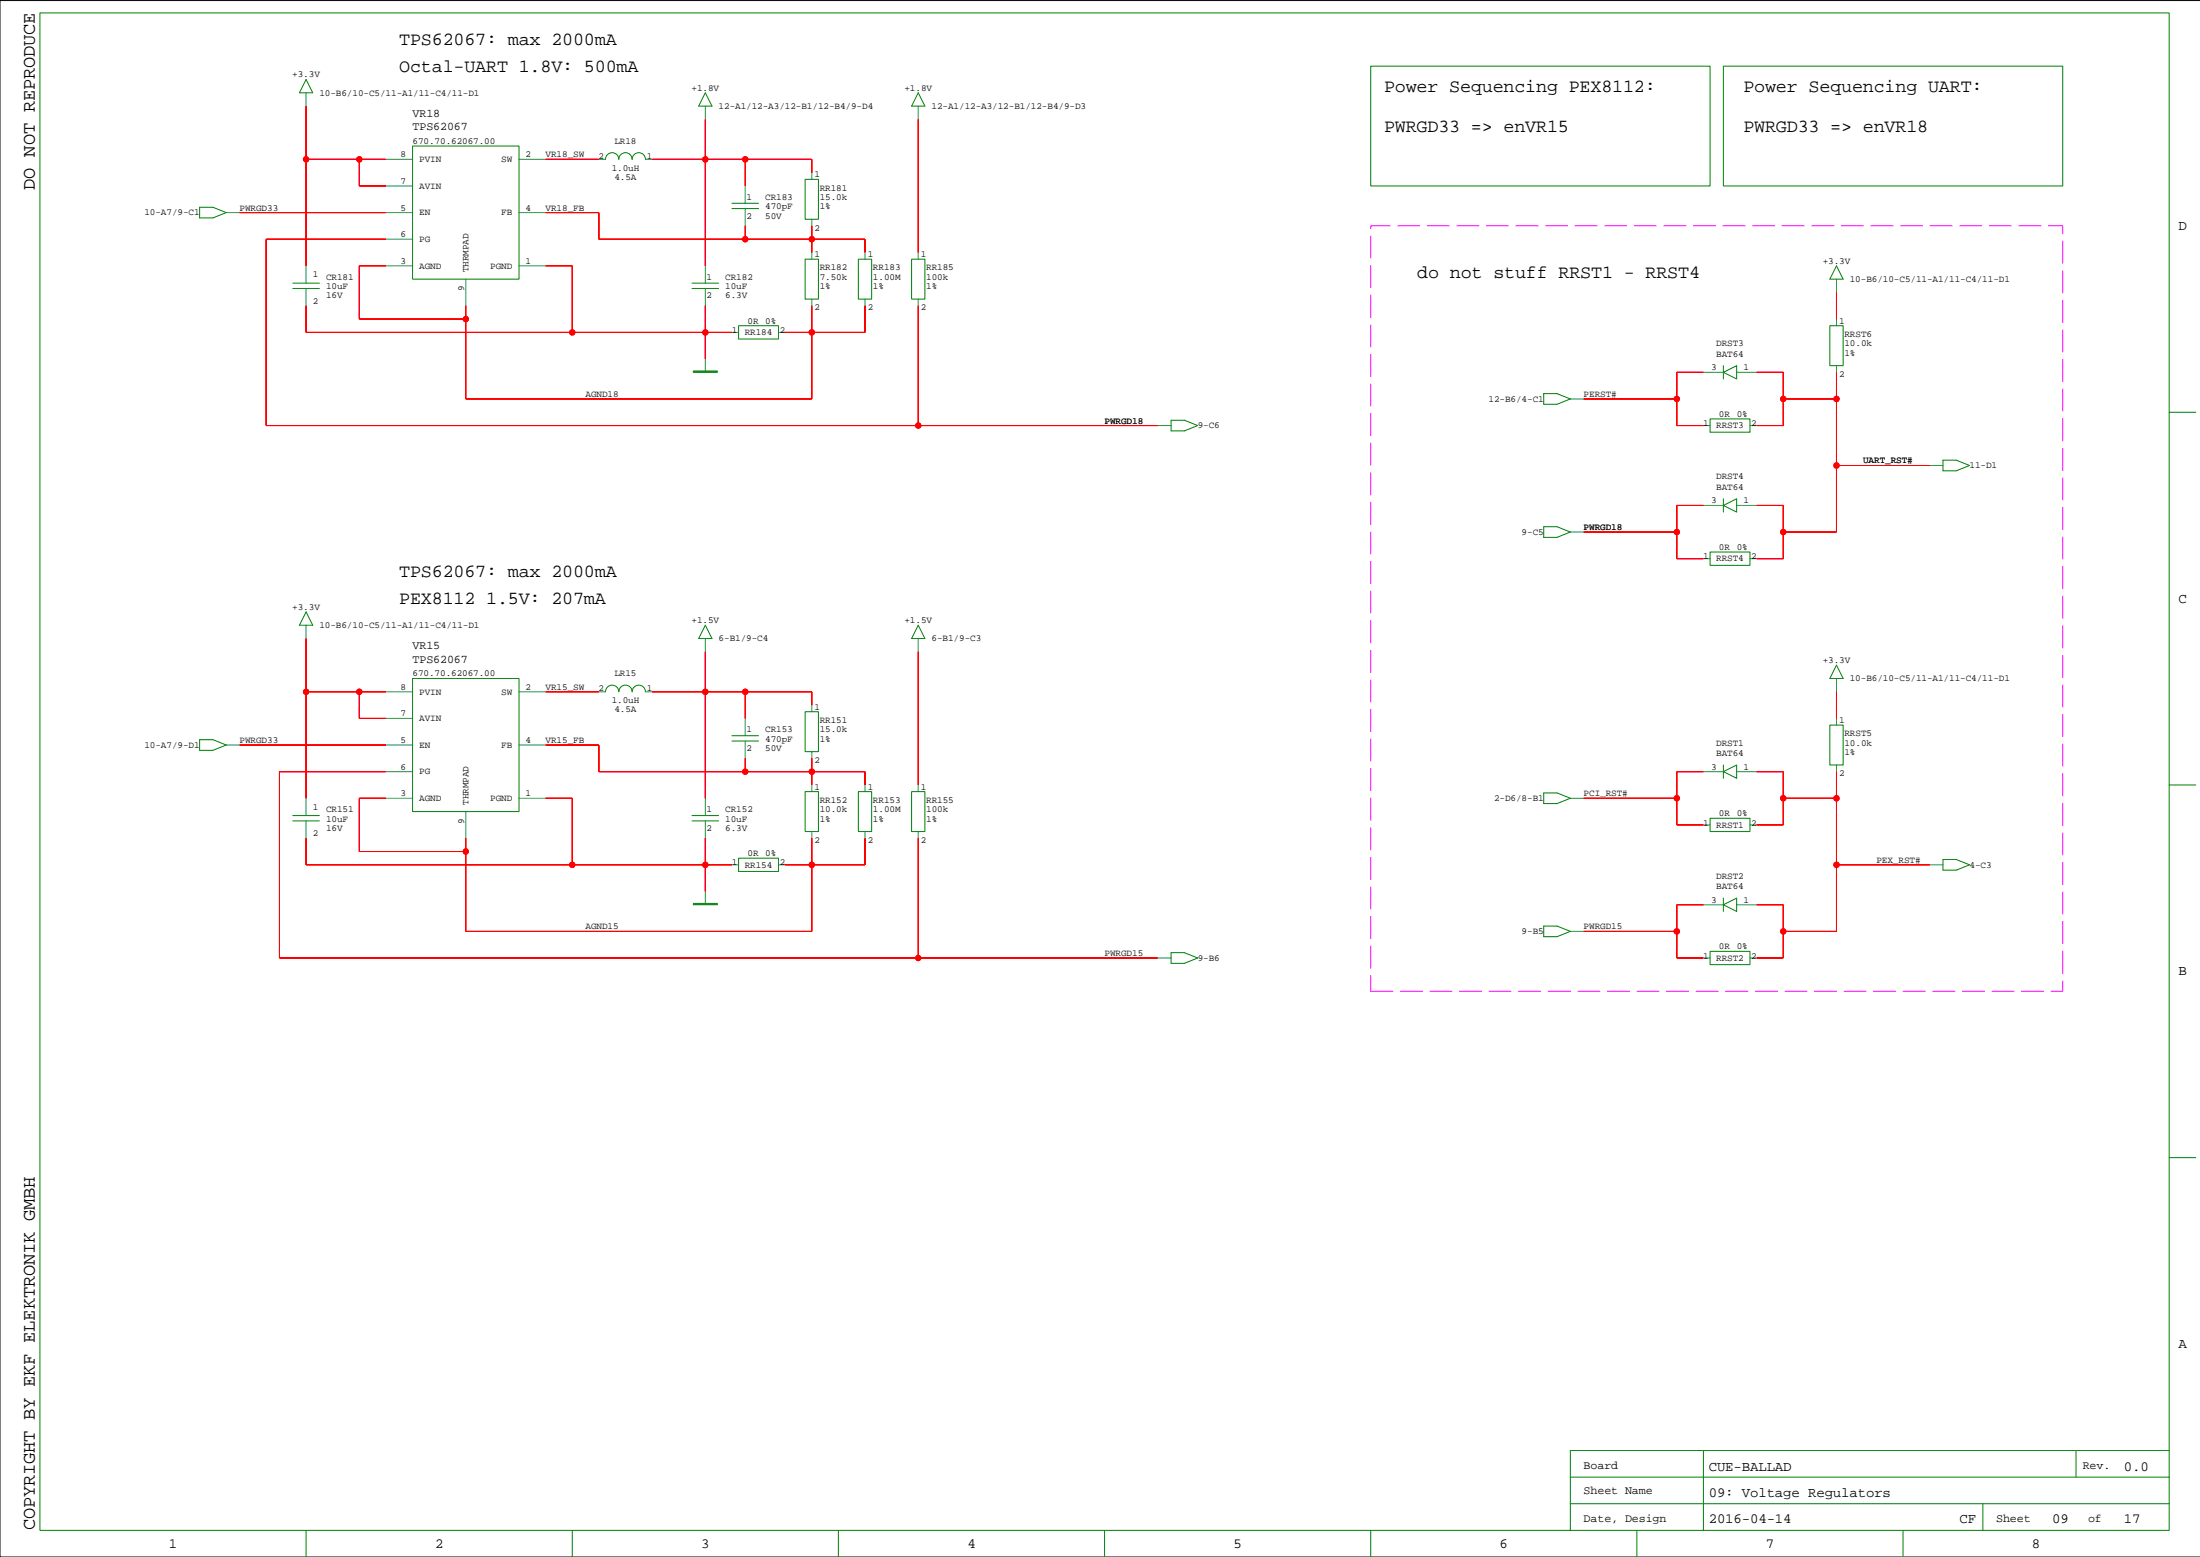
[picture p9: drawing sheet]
<svg xmlns="http://www.w3.org/2000/svg" width="420mm" height="297mm" viewBox="0 0 420 297" stroke-linecap="round" stroke-linejoin="round" font-family="sans-serif">
<path d="M419.9 .1h-419.9v296.9h419.9" fill="none" stroke="#000" stroke-width=".19"/>
<g fill="none" stroke="#008200" stroke-width=".19">
<path d="M7.6 2.5h406.3v289.5h-406.3zM58.4 15.2l1.3 2.5h-2.6zM134.6 17.7l1.3 2.5h-2.6zM175.2 17.7l1.3 2.5h-2.5zM350.4 50.7l1.3 2.6h-2.5zM413.9 78.6h5.1M58.4 116.7l1.3 2.6h-2.6zM134.6 119.3l1.3 2.5h-2.6zM175.2 119.3l1.3 2.5h-2.5zM350.4 126.9l1.3 2.5h-2.5zM413.9 149.8h5.1M413.9 220.9h5.1"/>
<path d="M325 276.7v15.3M396.1 276.7v5.1M413.9 276.7h-114.2v15.3M58.4 292v5M109.2 292v5M160 292v5M210.8 292v5M261.6 292v5M299.7 281.8h114.2M299.7 286.9h114.2M312.3 292v5M363.1 292v5"/>
<path d="M378.4 286.9v5.1"/>
</g>
<g fill="none" stroke="#008080" stroke-width=".19">
<path d="M58.4 17.7v2.5M73.6 30.4h5.1M73.6 35.5h5.1M99 30.4h5.1M114.3 30.4h1.2M123.2 30.4h1.2M134.6 20.2v2.6M142.2 35.5v3.3M142.2 39.8v3.3M154.9 32.9v1.3M175.2 20.2v2.6M58.4 50.7v3.3"/>
<path d="M58.4 55v3.3M73.6 40.6h5.1M73.6 45.6h5.1M73.6 50.7h5.1M88.9 53.3v5M99 40.6h5.1M99 50.7h5.1M134.6 50.7v3.3M134.6 55v3.3M154.9 41.8v1.3M154.9 48.2v1.2M154.9 57.1v1.2"/>
<path d="M165.1 48.2v1.2M165.1 57.1v1.2M175.2 48.2v1.2M175.2 57.1v1.2M350.4 53.3v2.5M134.6 68.5v2.3M139.7 63.4h1.2M148.6 63.4h1.2M325 71h3.9M331.4 71h3.8M350.4 60.9v1.2M350.4 69.8v1.2"/>
<path d="M325 81.2h1.3M325 96.4h3.9M331.4 96.4h3.8M333.9 81.2h1.3M58.4 119.3v2.5M325 106.6h1.3M333.9 106.6h1.3M73.6 132h5.1M73.6 137.1h5.1M99 132h5.1M114.3 132h1.2M123.2 132h1.2"/>
<path d="M134.6 121.8v2.6M142.2 137.1v3.3M154.9 134.5v1.3M175.2 121.8v2.6M350.4 129.4v2.6M350.4 137.1v1.2M58.4 152.3v3.3M58.4 156.6v3.3M73.6 142.1h5.1M73.6 147.2h5.1M73.6 152.3h5.1M88.9 154.8v5.1"/>
<path d="M99 142.1h5.1M99 152.3h5.1M134.6 152.3v3.3M134.6 156.6v3.3M142.2 141.4v3.3M154.9 143.4v1.3M154.9 149.8v1.2M154.9 158.6v1.3M165.1 149.8v1.2M165.1 158.6v1.3M175.2 149.8v1.2M175.2 158.6v1.3"/>
<path d="M325 147.2h3.9M325 157.4h1.3M331.4 147.2h3.8M333.9 157.4h1.3M350.4 145.9v1.3M134.6 170.1v2.3M139.7 165h1.2M148.6 165h1.2M325 172.6h3.9M331.4 172.6h3.8M325 182.8h1.3M333.9 182.8h1.3"/>
</g>
<g fill="none" stroke="#008000" stroke-width=".19">
<path d="M261.6 12.6h64.7v22.9h-64.7zM328.9 12.6h64.7v22.9h-64.7zM78.7 27.9h20.3v25.4h-20.3zM115.5 30.4a1.27 1.27 0 0 1 1.3-1.3 1.27 1.27 0 0 1 1.3 1.3 1.27 1.27 0 0 1 1.3-1.3 1.27 1.27 0 0 1 1.2 1.3 1.27 1.27 0 0 1 1.3-1.3 1.27 1.27 0 0 1 1.3 1.3M139.7 39.8h5M139.7 38.8h5M153.6 34.2h2.6v7.6h-2.6zM55.9 55h5M55.9 54h5M132.1 55h5M132.1 54h5M153.6 49.4h2.6v7.7h-2.6z"/>
<path d="M163.8 49.4h2.5v7.7h-2.5zM174 49.4h2.5v7.7h-2.5zM140.9 62.1h7.7v2.6h-7.7zM326.3 79.9h7.6v2.6h-7.6zM328.9 71l2.5-1.2v2.5zM328.9 69.8v2.5M349.2 62.1h2.5v7.7h-2.5zM328.9 96.4l2.5-1.2v2.5zM328.9 95.2v2.5M326.3 105.3h7.6v2.6h-7.6zM78.7 129.4h20.3v25.4h-20.3zM115.5 132a1.27 1.27 0 0 1 1.3-1.3 1.27 1.27 0 0 1 1.3 1.3 1.27 1.27 0 0 1 1.3-1.3 1.27 1.27 0 0 1 1.2 1.3 1.27 1.27 0 0 1 1.3-1.3 1.27 1.27 0 0 1 1.3 1.3"/>
<path d="M153.6 135.8h2.6v7.6h-2.6zM349.2 138.3h2.5v7.6h-2.5zM55.9 156.6h5M55.9 155.6h5M132.1 156.6h5M132.1 155.6h5M139.7 141.4h5M139.7 140.4h5M153.6 151h2.6v7.6h-2.6zM163.8 151h2.5v7.6h-2.5zM174 151h2.5v7.6h-2.5zM326.3 156.1h7.6v2.5h-7.6z"/>
<path d="M328.9 147.2l2.5-1.3v2.6zM328.9 145.9v2.6M140.9 163.7h7.7v2.6h-7.7zM328.9 172.6l2.5-1.3v2.6zM328.9 171.3v2.6M326.3 181.5h7.6v2.5h-7.6z"/>
</g>
<path d="M43.2 40.6h2.5M299.7 76.1h2.5M220.9 81.2h2.6M368.2 88.8h2.6M299.7 101.5h2.5M43.2 142.1h2.5M299.7 152.3h2.5M299.7 177.7h2.5M368.2 165h2.6M220.9 182.8h2.6" fill="none" stroke="#007d7b" stroke-width=".19"/>
<path d="M38.1 39.5h2.5l2.6 1.1-2.6 1h-2.5zM294.6 75.1h2.5l2.6 1-2.6 1h-2.5zM223.5 80.2h2.5l2.5 1-2.5 1h-2.5zM370.8 87.8h2.5l2.5 1-2.5 1h-2.5zM294.6 100.5h2.5l2.6 1-2.6 1h-2.5zM38.1 141.1h2.5l2.6 1-2.6 1h-2.5zM294.6 151.3h2.5l2.6 1-2.6 1h-2.5zM294.6 176.7h2.5l2.6 1-2.6 1h-2.5zM370.8 164h2.5l2.5 1-2.5 1h-2.5zM223.5 181.7h2.5l2.5 1.1-2.5 1h-2.5z" fill="none" stroke="#007d00" stroke-width=".19"/>
<g fill="#008000" stroke="#008000" stroke-width=".19">
<path d="M132.3 70.8h4.6v.2h-4.6z" fill-rule="evenodd"/>
<path d="M132.3 172.4h4.6v.2h-4.6z" fill-rule="evenodd"/>
</g>
<g fill="#f00" stroke="#f00" stroke-width=".19">
<path d="M134.6 58.3v5.1z" fill-rule="evenodd"/>
<path d="M134.6 63.4h5.1z" fill-rule="evenodd"/>
<path d="M134.6 63.4v5.1z" fill-rule="evenodd"/>
<path d="M109.2 63.4h25.4z" fill-rule="evenodd"/>
<path d="M58.4 63.4h50.8z" fill-rule="evenodd"/>
<path d="M109.2 50.7v12.7z" fill-rule="evenodd"/>
<path d="M104.1 50.7h5.1z" fill-rule="evenodd"/>
<path d="M58.4 58.3v5.1z" fill-rule="evenodd"/>
<path d="M134.6 159.9v5.1z" fill-rule="evenodd"/>
<path d="M134.6 165h5.1z" fill-rule="evenodd"/>
<path d="M134.6 165v5.1z" fill-rule="evenodd"/>
<path d="M109.2 165h25.4z" fill-rule="evenodd"/>
<path d="M58.4 159.9v5.1z" fill-rule="evenodd"/>
<path d="M58.4 165h50.8z" fill-rule="evenodd"/>
<path d="M109.2 152.3v12.7z" fill-rule="evenodd"/>
<path d="M104.1 152.3h5.1z" fill-rule="evenodd"/>
<path d="M68.6 30.4h5z" fill-rule="evenodd"/>
<path d="M58.4 20.2v10.2z" fill-rule="evenodd"/>
<path d="M58.4 30.4v20.3z" fill-rule="evenodd"/>
<path d="M58.4 30.4h10.2z" fill-rule="evenodd"/>
<path d="M68.6 30.4v5.1z" fill-rule="evenodd"/>
<path d="M68.6 35.5h5z" fill-rule="evenodd"/>
<path d="M58.4 121.8v10.2z" fill-rule="evenodd"/>
<path d="M58.4 132v20.3z" fill-rule="evenodd"/>
<path d="M58.4 132h10.2z" fill-rule="evenodd"/>
<path d="M68.6 137.1h5z" fill-rule="evenodd"/>
<path d="M68.6 132v5.1z" fill-rule="evenodd"/>
<path d="M68.6 132h5z" fill-rule="evenodd"/>
<path d="M124.4 132h10.2z" fill-rule="evenodd"/>
<path d="M134.6 132v20.3z" fill-rule="evenodd"/>
<path d="M142.2 132v5.1z" fill-rule="evenodd"/>
<path d="M154.9 132v2.5z" fill-rule="evenodd"/>
<path d="M142.2 132h12.7z" fill-rule="evenodd"/>
<path d="M134.6 132h7.6z" fill-rule="evenodd"/>
<path d="M134.6 124.4v7.6z" fill-rule="evenodd"/>
<path d="M175.2 124.4v25.4z" fill-rule="evenodd"/>
<path d="M154.9 43.1v2.5z" fill-rule="evenodd"/>
<path d="M154.9 45.6v2.6z" fill-rule="evenodd"/>
<path d="M142.2 43.1v2.5z" fill-rule="evenodd"/>
<path d="M104.1 40.6h10.2z" fill-rule="evenodd"/>
<path d="M114.3 40.6v5z" fill-rule="evenodd"/>
<path d="M142.2 45.6h12.7z" fill-rule="evenodd"/>
<path d="M154.9 45.6h10.2z" fill-rule="evenodd"/>
<path d="M165.1 45.6v2.6z" fill-rule="evenodd"/>
<path d="M114.3 45.6h27.9z" fill-rule="evenodd"/>
<path d="M154.9 58.3v5.1z" fill-rule="evenodd"/>
<path d="M149.8 63.4h5.1z" fill-rule="evenodd"/>
<path d="M165.1 58.3v5.1z" fill-rule="evenodd"/>
<path d="M154.9 63.4h10.2z" fill-rule="evenodd"/>
<path d="M154.9 63.4v12.7z" fill-rule="evenodd"/>
<path d="M88.9 60.9v15.2z" fill-rule="evenodd"/>
<path d="M88.9 58.3v2.6z" fill-rule="evenodd"/>
<path d="M68.6 60.9h20.3z" fill-rule="evenodd"/>
<path d="M68.6 50.7h5z" fill-rule="evenodd"/>
<path d="M68.6 50.7v10.2z" fill-rule="evenodd"/>
<path d="M88.9 76.1h66z" fill-rule="evenodd"/>
<path d="M104.1 30.4h10.2z" fill-rule="evenodd"/>
<path d="M154.9 144.7v2.5z" fill-rule="evenodd"/>
<path d="M104.1 142.1h10.2z" fill-rule="evenodd"/>
<path d="M114.3 142.1v5.1z" fill-rule="evenodd"/>
<path d="M114.3 147.2h27.9z" fill-rule="evenodd"/>
<path d="M142.2 144.7v2.5z" fill-rule="evenodd"/>
<path d="M142.2 147.2h12.7z" fill-rule="evenodd"/>
<path d="M154.9 147.2v2.6z" fill-rule="evenodd"/>
<path d="M154.9 147.2h10.2z" fill-rule="evenodd"/>
<path d="M165.1 147.2v2.6z" fill-rule="evenodd"/>
<path d="M149.8 165h5.1z" fill-rule="evenodd"/>
<path d="M154.9 159.9v5.1z" fill-rule="evenodd"/>
<path d="M165.1 159.9v5.1z" fill-rule="evenodd"/>
<path d="M154.9 165h10.2z" fill-rule="evenodd"/>
<path d="M154.9 165v12.7z" fill-rule="evenodd"/>
<path d="M88.9 177.7h66z" fill-rule="evenodd"/>
<path d="M88.9 162.4v15.3z" fill-rule="evenodd"/>
<path d="M88.9 159.9v2.5z" fill-rule="evenodd"/>
<path d="M68.6 162.4h20.3z" fill-rule="evenodd"/>
<path d="M68.6 152.3h5z" fill-rule="evenodd"/>
<path d="M68.6 152.3v10.1z" fill-rule="evenodd"/>
<path d="M104.1 132h10.2z" fill-rule="evenodd"/>
<path d="M124.4 30.4h10.2z" fill-rule="evenodd"/>
<path d="M154.9 30.4v2.5z" fill-rule="evenodd"/>
<path d="M142.2 30.4h12.7z" fill-rule="evenodd"/>
<path d="M142.2 30.4v5.1z" fill-rule="evenodd"/>
<path d="M134.6 30.4h7.6z" fill-rule="evenodd"/>
<path d="M134.6 30.4v20.3z" fill-rule="evenodd"/>
<path d="M134.6 22.8v7.6z" fill-rule="evenodd"/>
<path d="M175.2 22.8v25.4z" fill-rule="evenodd"/>
<path d="M45.7 40.6h27.9z" fill-rule="evenodd"/>
<path d="M45.7 142.1h27.9z" fill-rule="evenodd"/>
<path d="M50.8 45.6h22.8z" fill-rule="evenodd"/>
<path d="M50.8 45.6v35.6z" fill-rule="evenodd"/>
<path d="M50.8 81.2h124.4z" fill-rule="evenodd"/>
<path d="M175.2 58.3v22.9z" fill-rule="evenodd"/>
<path d="M175.2 81.2h45.7z" fill-rule="evenodd"/>
<path d="M175.2 182.8h45.7z" fill-rule="evenodd"/>
<path d="M53.3 147.2h20.3z" fill-rule="evenodd"/>
<path d="M53.3 147.2v35.6z" fill-rule="evenodd"/>
<path d="M53.3 182.8h121.9z" fill-rule="evenodd"/>
<path d="M175.2 159.9v22.9z" fill-rule="evenodd"/>
<path d="M320 157.4h5z" fill-rule="evenodd"/>
<path d="M320 152.3v5.1z" fill-rule="evenodd"/>
<path d="M320 147.2h5z" fill-rule="evenodd"/>
<path d="M320 147.2v5.1z" fill-rule="evenodd"/>
<path d="M302.2 152.3h17.8z" fill-rule="evenodd"/>
<path d="M350.4 132v5.1z" fill-rule="evenodd"/>
<path d="M350.4 55.8v5.1z" fill-rule="evenodd"/>
<path d="M320 182.8h5z" fill-rule="evenodd"/>
<path d="M320 177.7v5.1z" fill-rule="evenodd"/>
<path d="M320 172.6h5z" fill-rule="evenodd"/>
<path d="M320 172.6v5.1z" fill-rule="evenodd"/>
<path d="M302.2 177.7h17.8z" fill-rule="evenodd"/>
<path d="M320 106.6h5z" fill-rule="evenodd"/>
<path d="M320 101.5v5.1z" fill-rule="evenodd"/>
<path d="M320 96.4h5z" fill-rule="evenodd"/>
<path d="M320 96.4v5.1z" fill-rule="evenodd"/>
<path d="M302.2 101.5h17.8z" fill-rule="evenodd"/>
<path d="M320 81.2h5z" fill-rule="evenodd"/>
<path d="M320 76.1v5.1z" fill-rule="evenodd"/>
<path d="M320 71h5z" fill-rule="evenodd"/>
<path d="M320 71v5.1z" fill-rule="evenodd"/>
<path d="M302.2 76.1h17.8z" fill-rule="evenodd"/>
<path d="M335.2 81.2h5.1z" fill-rule="evenodd"/>
<path d="M340.3 76.1v5.1z" fill-rule="evenodd"/>
<path d="M335.2 71h5.1z" fill-rule="evenodd"/>
<path d="M340.3 71v5.1z" fill-rule="evenodd"/>
<path d="M340.3 76.1h10.1z" fill-rule="evenodd"/>
<path d="M335.2 106.6h5.1z" fill-rule="evenodd"/>
<path d="M340.3 101.5v5.1z" fill-rule="evenodd"/>
<path d="M335.2 96.4h5.1z" fill-rule="evenodd"/>
<path d="M340.3 96.4v5.1z" fill-rule="evenodd"/>
<path d="M340.3 101.5h10.1z" fill-rule="evenodd"/>
<path d="M350.4 88.8v12.7z" fill-rule="evenodd"/>
<path d="M350.4 76.1v12.7z" fill-rule="evenodd"/>
<path d="M350.4 71v5.1z" fill-rule="evenodd"/>
<path d="M350.4 88.8h17.8z" fill-rule="evenodd"/>
<path d="M335.2 182.8h5.1z" fill-rule="evenodd"/>
<path d="M335.2 157.4h5.1z" fill-rule="evenodd"/>
<path d="M340.3 152.3v5.1z" fill-rule="evenodd"/>
<path d="M335.2 147.2h5.1z" fill-rule="evenodd"/>
<path d="M340.3 147.2v5.1z" fill-rule="evenodd"/>
<path d="M340.3 152.3h10.1z" fill-rule="evenodd"/>
<path d="M340.3 177.7v5.1z" fill-rule="evenodd"/>
<path d="M335.2 172.6h5.1z" fill-rule="evenodd"/>
<path d="M340.3 172.6v5.1z" fill-rule="evenodd"/>
<path d="M340.3 177.7h10.1z" fill-rule="evenodd"/>
<path d="M350.4 165v12.7z" fill-rule="evenodd"/>
<path d="M350.4 165h17.8z" fill-rule="evenodd"/>
<path d="M350.4 152.3v12.7z" fill-rule="evenodd"/>
<path d="M350.4 147.2v5.1z" fill-rule="evenodd"/>
<circle cx="134.6" cy="63.4" r=".51"/>
<circle cx="109.2" cy="63.4" r=".51"/>
<circle cx="134.6" cy="165" r=".51"/>
<circle cx="109.2" cy="165" r=".51"/>
<circle cx="58.4" cy="30.4" r=".51"/>
<circle cx="68.6" cy="30.4" r=".51"/>
<circle cx="58.4" cy="132" r=".51"/>
<circle cx="68.6" cy="132" r=".51"/>
<circle cx="142.2" cy="132" r=".51"/>
<circle cx="134.6" cy="132" r=".51"/>
<circle cx="154.9" cy="45.6" r=".51"/>
<circle cx="142.2" cy="45.6" r=".51"/>
<circle cx="154.9" cy="63.4" r=".51"/>
<circle cx="88.9" cy="60.9" r=".51"/>
<circle cx="142.2" cy="147.2" r=".51"/>
<circle cx="154.9" cy="147.2" r=".51"/>
<circle cx="154.9" cy="165" r=".51"/>
<circle cx="88.9" cy="162.4" r=".51"/>
<circle cx="142.2" cy="30.4" r=".51"/>
<circle cx="134.6" cy="30.4" r=".51"/>
<circle cx="175.2" cy="81.2" r=".51"/>
<circle cx="175.2" cy="182.8" r=".51"/>
<circle cx="320" cy="152.3" r=".51"/>
<circle cx="320" cy="177.7" r=".51"/>
<circle cx="320" cy="101.5" r=".51"/>
<circle cx="320" cy="76.1" r=".51"/>
<circle cx="340.3" cy="76.1" r=".51"/>
<circle cx="340.3" cy="101.5" r=".51"/>
<circle cx="350.4" cy="76.1" r=".51"/>
<circle cx="350.4" cy="88.8" r=".51"/>
<circle cx="340.3" cy="152.3" r=".51"/>
<circle cx="340.3" cy="177.7" r=".51"/>
<circle cx="350.4" cy="165" r=".51"/>
<circle cx="350.4" cy="152.3" r=".51"/>
</g>
<g fill="none" stroke="#f00" stroke-width=".19">
<path d="M58.4 20.2v30.5M58.4 30.4h15.2M68.6 30.4v5.1h5M104.1 30.4h10.2M124.4 30.4h30.5v2.5M134.6 22.8v27.9M142.2 30.4v5.1M175.2 22.8v25.4M45.7 40.6h27.9M58.4 58.3v5.1h81.3M73.6 50.7h-5v10.2h20.3M73.6 45.6h-22.8v35.6h170.1"/>
<path d="M88.9 58.3v17.8h66v-17.8M104.1 50.7h5.1v12.7M104.1 40.6h10.2v5h50.8v2.6M134.6 58.3v10.2M142.2 43.1v2.5M154.9 43.1v5.1M165.1 58.3v5.1h-15.3M175.2 58.3v22.9M350.4 55.8v5.1M302.2 76.1h17.8M325 71h-5v10.2h5M335.2 71h5.1v10.2h-5.1"/>
<path d="M340.3 76.1h10.1M350.4 71v30.5h-10.1M325 96.4h-5v10.2h5M335.2 96.4h5.1v10.2h-5.1M350.4 88.8h17.8M302.2 101.5h17.8M58.4 121.8v30.5M58.4 132h15.2M68.6 132v5.1h5M104.1 132h10.2M124.4 132h30.5v2.5M134.6 124.4v27.9"/>
<path d="M142.2 132v5.1M175.2 124.4v25.4M350.4 132v5.1M45.7 142.1h27.9M58.4 159.9v5.1h81.3M73.6 152.3h-5v10.1h20.3M73.6 147.2h-20.3v35.6h167.6M88.9 159.9v17.8h66v-17.8M104.1 152.3h5.1v12.7M104.1 142.1h10.2v5.1h50.8v2.6M134.6 159.9v10.2M142.2 144.7v2.5"/>
<path d="M154.9 144.7v5.1M165.1 159.9v5.1h-15.3M175.2 159.9v22.9M302.2 152.3h17.8M325 147.2h-5v10.2h5M335.2 147.2h5.1v10.2h-5.1M340.3 152.3h10.1M350.4 147.2v30.5h-10.1M302.2 177.7h17.8M325 172.6h-5v10.2h5M335.2 172.6h5.1v10.2h-5.1M350.4 165h17.8"/>
<circle cx="58.4" cy="30.4" r=".51"/>
<circle cx="68.6" cy="30.4" r=".51"/>
<circle cx="134.6" cy="30.4" r=".51"/>
<circle cx="142.2" cy="30.4" r=".51"/>
<circle cx="142.2" cy="45.6" r=".51"/>
<circle cx="154.9" cy="45.6" r=".51"/>
<circle cx="88.9" cy="60.9" r=".51"/>
<circle cx="109.2" cy="63.4" r=".51"/>
<circle cx="134.6" cy="63.4" r=".51"/>
<circle cx="154.9" cy="63.4" r=".51"/>
<circle cx="320" cy="76.1" r=".51"/>
<circle cx="340.3" cy="76.1" r=".51"/>
<circle cx="350.4" cy="76.1" r=".51"/>
<circle cx="175.2" cy="81.2" r=".51"/>
<circle cx="350.4" cy="88.8" r=".51"/>
<circle cx="320" cy="101.5" r=".51"/>
<circle cx="340.3" cy="101.5" r=".51"/>
<circle cx="58.4" cy="132" r=".51"/>
<circle cx="68.6" cy="132" r=".51"/>
<circle cx="134.6" cy="132" r=".51"/>
<circle cx="142.2" cy="132" r=".51"/>
<circle cx="142.2" cy="147.2" r=".51"/>
<circle cx="154.9" cy="147.2" r=".51"/>
<circle cx="320" cy="152.3" r=".51"/>
<circle cx="340.3" cy="152.3" r=".51"/>
<circle cx="350.4" cy="152.3" r=".51"/>
<circle cx="88.9" cy="162.4" r=".51"/>
<circle cx="109.2" cy="165" r=".51"/>
<circle cx="134.6" cy="165" r=".51"/>
<circle cx="154.9" cy="165" r=".51"/>
<circle cx="320" cy="177.7" r=".51"/>
<circle cx="340.3" cy="177.7" r=".51"/>
<circle cx="350.4" cy="165" r=".51"/>
<circle cx="175.2" cy="182.8" r=".51"/>
</g>
<path d="M261.6 43.1h132v146h-132z" fill="none" stroke="#f0f" stroke-width=".19" stroke-dasharray="4.2 1.4"/>
<g font-size="3.6">
<text x="6.6" y="36.2" transform="rotate(-90 6.6 36.2)">DO NOT REPRODUCE</text>
<text x="6.6" y="292" transform="rotate(-90 6.6 292)">COPYRIGHT BY EKF ELEKTRONIK GMBH</text>
</g>
<g font-size="3.5">
<text x="76.2" y="8.6">TPS62067: max 2000mA</text>
<text x="76.2" y="13.7">Octal-UART 1.8V: 500mA</text>
<text x="264.1" y="17.5">Power Sequencing PEX8112:</text>
<text x="332.7" y="17.5">Power Sequencing UART:</text>
<text x="264.1" y="25.1">PWRGD33 =&gt; enVR15</text>
<text x="332.7" y="25.1">PWRGD33 =&gt; enVR18</text>
<text x="270.4" y="53">do not stuff RRST1 - RRST4</text>
<text x="76.2" y="110.2">TPS62067: max 2000mA</text>
<text x="76.2" y="115.2">PEX8112 1.5V: 207mA</text>
</g>
<g font-size="2.7">
<text x="415.7" y="43.9">D</text>
<text x="415.7" y="115">C</text>
<text x="415.7" y="186.1">B</text>
<text x="415.7" y="257.2">A</text>
<text x="326.1" y="280.6">CUE-BALLAD</text>
<text x="405.3" y="280.6">0.0</text>
<text x="326.1" y="285.6">09: Voltage Regulators</text>
<text x="326.1" y="290.5">2016-04-14</text>
<text x="373.9" y="290.5">CF</text>
<text x="391.6" y="290.5">09</text>
<text x="405.3" y="290.5">17</text>
<text x="32.2" y="295.3">1</text>
<text x="83" y="295.3">2</text>
<text x="133.8" y="295.3">3</text>
<text x="184.6" y="295.3">4</text>
<text x="235.4" y="295.3">5</text>
<text x="286.2" y="295.3">6</text>
<text x="337" y="295.3">7</text>
<text x="387.7" y="295.3">8</text>
</g>
<g font-size="2.2">
<text x="78.7" y="22.3">VR18</text>
<text x="78.7" y="24.8">TPS62067</text>
<text x="78.7" y="123.9">VR15</text>
<text x="78.7" y="126.4">TPS62067</text>
<text x="302.2" y="280.2">Board</text>
<text x="397.4" y="280.2">Rev.</text>
<text x="302.2" y="285">Sheet Name</text>
<text x="302.2" y="290.3">Date, Design</text>
<text x="380.9" y="290.3">Sheet</text>
<text x="398.4" y="290.3">of</text>
</g>
<g font-size="1.8">
<text x="55.8" y="14.8">+3.3V</text>
<text x="132" y="17.3">+1.8V</text>
<text x="172.6" y="17.3">+1.8V</text>
<text x="60.9" y="18.2">10-B6/10-C5/11-A1/11-C4/11-D1</text>
<text x="137.1" y="20.8">12-A1/12-A3/12-B1/12-B4/9-D4</text>
<text x="177.8" y="20.8">12-A1/12-A3/12-B1/12-B4/9-D3</text>
<text x="78.7" y="27.5">670.70.62067.00</text>
<text x="117.2" y="27.5">LR18</text>
<text x="76.4" y="35.1">7</text>
<text x="76.4" y="30">8</text>
<text x="80" y="30.9">PVIN</text>
<text x="95.7" y="30.9">SW</text>
<text x="100.3" y="30">2</text>
<text x="104.1" y="30">VR18_SW</text>
<text x="114.2" y="30.3">2</text>
<text x="116.7" y="32.6">1.0uH</text>
<text x="117.2" y="34.3">4.5A</text>
<text x="123.4" y="30.3">1</text>
<text x="155.4" y="33.8">1</text>
<text x="27.6" y="41.1">10-A7/9-C1</text>
<text x="45.7" y="40.2">PWRGD33</text>
<text x="76.4" y="40.2">5</text>
<text x="80" y="36">AVIN</text>
<text x="80" y="41.1">EN</text>
<text x="95.7" y="41.1">FB</text>
<text x="100.3" y="40.2">4</text>
<text x="104.1" y="40.2">VR18_FB</text>
<text x="142.5" y="38.1">1</text>
<text x="142.5" y="41.7">2</text>
<text x="146" y="38.1">CR183</text>
<text x="146" y="39.9">470pF</text>
<text x="146" y="41.7">50V</text>
<text x="156.4" y="39.9">1%</text>
<text x="156.4" y="38.1">15.0k</text>
<text x="156.4" y="36.4">RR181</text>
<text x="76.4" y="45.2">6</text>
<text x="80" y="46.2">PG</text>
<text x="155.4" y="44">2</text>
<text x="59.7" y="52.9">1</text>
<text x="62.2" y="53.4">CR181</text>
<text x="76.4" y="50.3">3</text>
<text x="80" y="51.2">AGND</text>
<text x="89.4" y="52" transform="rotate(-90 89.4 52)">THRMPAD</text>
<text x="93.6" y="51.2">PGND</text>
<text x="100.3" y="50.3">1</text>
<text x="134.8" y="53.4">1</text>
<text x="138.4" y="53.4">CR182</text>
<text x="155.4" y="49.1">1</text>
<text x="156.4" y="51.6">RR182</text>
<text x="156.4" y="53.4">7.50k</text>
<text x="165.6" y="49.1">1</text>
<text x="166.6" y="51.6">RR183</text>
<text x="166.6" y="53.4">1.00M</text>
<text x="175.7" y="49.1">1</text>
<text x="176.7" y="51.6">RR185</text>
<text x="176.7" y="53.4">100k</text>
<text x="347.8" y="50.3">+3.3V</text>
<text x="353" y="53.8">10-B6/10-C5/11-A1/11-C4/11-D1</text>
<text x="59.7" y="57.9">2</text>
<text x="62.2" y="56.9">16V</text>
<text x="62.2" y="55.2">10uF</text>
<text x="88.6" y="55.6" transform="rotate(-90 88.6 55.6)">9</text>
<text x="134.8" y="56.9">2</text>
<text x="138.4" y="56.9">6.3V</text>
<text x="138.4" y="55.2">10uF</text>
<text x="155.4" y="59.2">2</text>
<text x="156.4" y="55.2">1%</text>
<text x="165.6" y="59.2">2</text>
<text x="166.6" y="55.2">1%</text>
<text x="175.7" y="59.2">2</text>
<text x="176.7" y="55.2">1%</text>
<text x="139.6" y="63.5">1</text>
<text x="142.1" y="63.9">RR184</text>
<text x="142.6" y="61.8">0R</text>
<text x="146" y="61.8">0%</text>
<text x="148.8" y="63.5">2</text>
<text x="350.9" y="61.8">1</text>
<text x="352" y="64.3">RRST6</text>
<text x="326.5" y="70.6">3</text>
<text x="327.5" y="68.1">BAT64</text>
<text x="327.5" y="66.1">DRST3</text>
<text x="332.7" y="70.6">1</text>
<text x="350.9" y="71.9">2</text>
<text x="352" y="66.1">10.0k</text>
<text x="352" y="67.8">1%</text>
<text x="111.7" y="75.7">AGND18</text>
<text x="284" y="76.6">12-B6/4-C1</text>
<text x="302.2" y="75.7">PERST#</text>
<text x="210.8" y="80.8">PWRGD18</text>
<text x="228.5" y="81.7">9-C6</text>
<text x="325" y="81.3">1</text>
<text x="327.5" y="81.7">RRST3</text>
<text x="328" y="79.5">0R</text>
<text x="331.4" y="79.5">0%</text>
<text x="334.2" y="81.3">2</text>
<text x="355.5" y="88.4">UART_RST#</text>
<text x="375.8" y="89.3">11-D1</text>
<text x="327.5" y="93.5">BAT64</text>
<text x="327.5" y="91.5">DRST4</text>
<text x="302.2" y="101.1">PWRGD18</text>
<text x="326.5" y="96">3</text>
<text x="332.7" y="96">1</text>
<text x="290.4" y="102">9-C5</text>
<text x="325" y="106.7">1</text>
<text x="327.5" y="107.1">RRST4</text>
<text x="328" y="104.9">0R</text>
<text x="331.4" y="104.9">0%</text>
<text x="334.2" y="106.7">2</text>
<text x="55.8" y="116.4">+3.3V</text>
<text x="60.9" y="119.8">10-B6/10-C5/11-A1/11-C4/11-D1</text>
<text x="132" y="118.9">+1.5V</text>
<text x="172.6" y="118.9">+1.5V</text>
<text x="137.1" y="122.3">6-B1/9-C4</text>
<text x="177.8" y="122.3">6-B1/9-C3</text>
<text x="76.4" y="131.6">8</text>
<text x="78.7" y="129">670.70.62067.00</text>
<text x="100.3" y="131.6">2</text>
<text x="104.1" y="131.6">VR15_SW</text>
<text x="114.2" y="131.8">2</text>
<text x="117.2" y="129">LR15</text>
<text x="123.4" y="131.8">1</text>
<text x="347.8" y="126.5">+3.3V</text>
<text x="353" y="130">10-B6/10-C5/11-A1/11-C4/11-D1</text>
<text x="76.4" y="136.7">7</text>
<text x="80" y="132.5">PVIN</text>
<text x="80" y="137.6">AVIN</text>
<text x="95.7" y="132.5">SW</text>
<text x="116.7" y="134.1">1.0uH</text>
<text x="117.2" y="135.9">4.5A</text>
<text x="155.4" y="135.4">1</text>
<text x="156.4" y="137.9">RR151</text>
<text x="350.9" y="137.9">1</text>
<text x="27.6" y="142.7">10-A7/9-D1</text>
<text x="45.7" y="141.7">PWRGD33</text>
<text x="76.4" y="141.7">5</text>
<text x="80" y="142.7">EN</text>
<text x="95.7" y="142.7">FB</text>
<text x="100.3" y="141.7">4</text>
<text x="104.1" y="141.7">VR15_FB</text>
<text x="142.5" y="139.7">1</text>
<text x="142.5" y="143.3">2</text>
<text x="146" y="139.7">CR153</text>
<text x="146" y="141.5">470pF</text>
<text x="146" y="143.3">50V</text>
<text x="156.4" y="139.7">15.0k</text>
<text x="156.4" y="141.5">1%</text>
<text x="327.5" y="142.3">DRST1</text>
<text x="352" y="140.5">RRST5</text>
<text x="352" y="142.3">10.0k</text>
<text x="76.4" y="146.8">6</text>
<text x="80" y="147.7">PG</text>
<text x="155.4" y="145.6">2</text>
<text x="326.5" y="146.8">3</text>
<text x="327.5" y="144.3">BAT64</text>
<text x="332.7" y="146.8">1</text>
<text x="350.9" y="148.1">2</text>
<text x="352" y="144">1%</text>
<text x="59.7" y="154.4">1</text>
<text x="62.2" y="155">CR151</text>
<text x="76.4" y="151.9">3</text>
<text x="80" y="152.8">AGND</text>
<text x="89.4" y="153.6" transform="rotate(-90 89.4 153.6)">THRMPAD</text>
<text x="93.6" y="152.8">PGND</text>
<text x="100.3" y="151.9">1</text>
<text x="134.8" y="155">1</text>
<text x="138.4" y="155">CR152</text>
<text x="155.4" y="150.6">1</text>
<text x="156.4" y="155">10.0k</text>
<text x="156.4" y="153.2">RR152</text>
<text x="165.6" y="150.6">1</text>
<text x="166.6" y="153.2">RR153</text>
<text x="166.6" y="155">1.00M</text>
<text x="175.7" y="150.6">1</text>
<text x="176.7" y="153.2">RR155</text>
<text x="176.7" y="155">100k</text>
<text x="285.1" y="152.8">2-D6/8-B1</text>
<text x="302.2" y="151.9">PCI_RST#</text>
<text x="328" y="155.7">0R</text>
<text x="331.4" y="155.7">0%</text>
<text x="59.7" y="159.5">2</text>
<text x="62.2" y="158.5">16V</text>
<text x="62.2" y="156.7">10uF</text>
<text x="88.6" y="157.2" transform="rotate(-90 88.6 157.2)">9</text>
<text x="134.8" y="158.5">2</text>
<text x="138.4" y="158.5">6.3V</text>
<text x="138.4" y="156.7">10uF</text>
<text x="155.4" y="160.8">2</text>
<text x="156.4" y="156.7">1%</text>
<text x="165.6" y="160.8">2</text>
<text x="166.6" y="156.7">1%</text>
<text x="175.7" y="160.8">2</text>
<text x="176.7" y="156.7">1%</text>
<text x="325" y="157.5">1</text>
<text x="327.5" y="157.9">RRST1</text>
<text x="334.2" y="157.5">2</text>
<text x="139.6" y="165.1">1</text>
<text x="142.1" y="165.5">RR154</text>
<text x="142.6" y="163.3">0R</text>
<text x="146" y="163.3">0%</text>
<text x="148.8" y="165.1">2</text>
<text x="327.5" y="167.6">DRST2</text>
<text x="358.1" y="164.6">PEX_RST#</text>
<text x="375.8" y="165.5">4-C3</text>
<text x="326.5" y="172.2">3</text>
<text x="327.5" y="169.7">BAT64</text>
<text x="332.7" y="172.2">1</text>
<text x="111.7" y="177.3">AGND15</text>
<text x="290.4" y="178.2">9-B5</text>
<text x="302.2" y="177.3">PWRGD15</text>
<text x="210.8" y="182.4">PWRGD15</text>
<text x="228.5" y="183.3">9-B6</text>
<text x="325" y="182.9">1</text>
<text x="327.5" y="183.3">RRST2</text>
<text x="328" y="181.1">0R</text>
<text x="331.4" y="181.1">0%</text>
<text x="334.2" y="182.9">2</text>
</g>
</svg>
